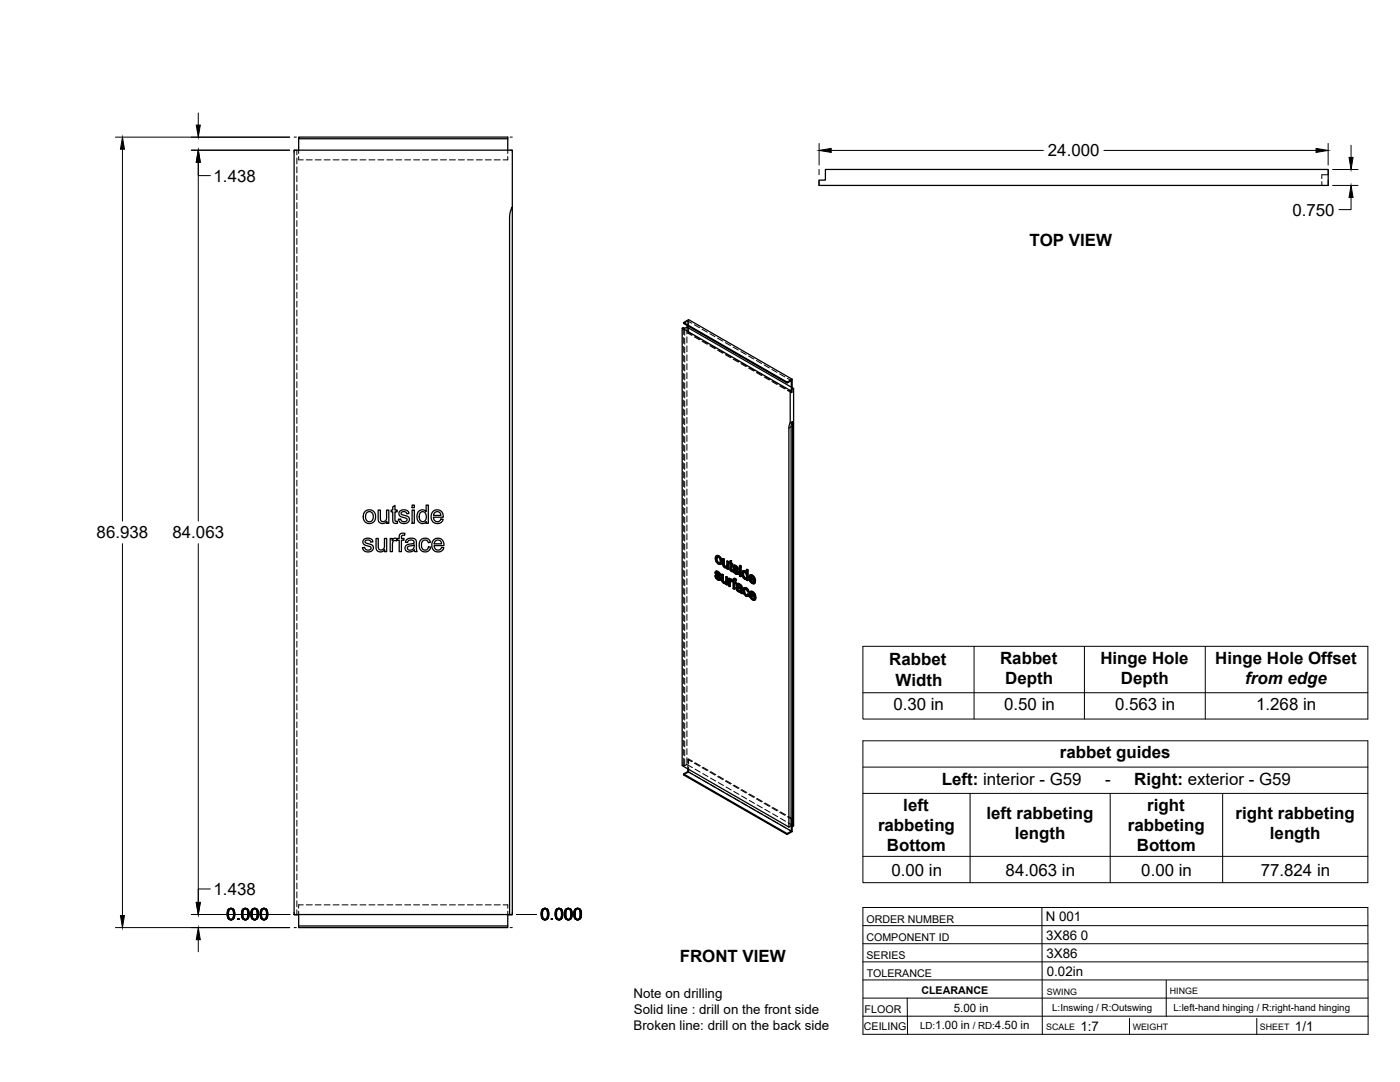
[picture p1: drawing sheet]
<svg xmlns="http://www.w3.org/2000/svg" width="559mm" height="432mm" viewBox="0 0 559 432" stroke-linecap="round" stroke-linejoin="round" font-family="sans-serif">
<!-- layer: Visible -->
<g fill="none" stroke="#000" stroke-width=".51">
<path d="M119.2 55.4v4.5M202.7 55.4h-83.5v-.7h83.5v5.2M329.5 67.6h200.6v6.4h-203.2v-2.1h2.6zM204.5 82.6v282.4h-1.1v-278.3l.4-2.5zM204.5 82.6v-22.7h-87.1v305.1h86M272.3 131l.4-.3 .6 .3 .9-.5 42.6 24.5v174.6l-.5 .3M272.8 128.7l2-1.1 41.4 23.7M274.5 130v.7M314.2 152.5l-41.4-23.8v.4l41.4 23.8M316.2 151.3l-2 1.2v.4l1.6-1v2.6M316.2 151.3v3.4M316.8 155l-1.4 .8"/>
<path d="M315.4 168.8v-13l-43.1-24.8v174.5l42.6 24.6M315.4 168.7l-.5 2.1v159.3M315.8 170.3v159.2l-.9 .6M316.3 168.2l-.5 2.1M316.3 168.2v161.7l-.5-.4M316.3 168.2l-.9 .6M145.1 215.4l.7-.5 1-.1a1.73 1.73 0 0 1 2 1.4l-.8 .2a1.1 1.1 0 0 0-1.2-1 1.1 1.1 0 0 0-1 1.1l1.1 .5a2.18 2.18 0 0 1 2.1 1.2 2.19 2.19 0 0 1-1.9 2.1 2.19 2.19 0 0 1-2.4-1.5l.9-.4a1.23 1.23 0 0 0 1.2 1.2 1.23 1.23 0 0 0 1.2-1.2l-.8-.4a2.63 2.63 0 0 1-2.3-1.3zM145.8 204a2.63 2.63 0 0 1 4.1 2.1 2.63 2.63 0 0 1-4 2.3 3.3 3.3 0 0 1-.1-4.4zM146.3 204.7l.8-.5a1.97 1.97 0 0 1 1.9 2 1.97 1.97 0 0 1-1.9 2l-.8-.5-.3-.8-.1-1.3zM150.1 214.9h.9v2.9a1.32 1.32 0 0 0 1.3 1.7 1.32 1.32 0 0 0 1.2-1.8v-2.8h.8v5.3h-.7v-.8a1.87 1.87 0 0 1-2.3 .8 1.87 1.87 0 0 1-1.2-2.1zM150.9 203.6h.9v2.9a1.32 1.32 0 0 0 1.3 1.7 1.32 1.32 0 0 0 1.2-1.8v-2.8h.9v5.2h-.8v-.8a1.87 1.87 0 0 1-2.2 .9 1.87 1.87 0 0 1-1.3-2.1zM155.7 214.9h.8v.8a1.27 1.27 0 0 1 2.1-.7l.7-.1v-.6a1.51 1.51 0 0 1 .7-1.4 1.51 1.51 0 0 1 1.6 0l-.1 .7a.81 .81 0 0 0-.9 0 .81 .81 0 0 0-.4 .8v.5h1v.7h-1v4.6h-.9v-4.6h-.7v-.4l-.3 .7-.3-.1a1.18 1.18 0 0 0-1.2 .4 1.18 1.18 0 0 0-.2 1.2v2.8h-.9z"/>
<path d="M156.8 202.3l.8-.6v1.9h.9v.7h-.9v3.3a.55 .55 0 0 0 .4 .5 .55 .55 0 0 0 .5-.1l.2 .8-.7 .1a1.16 1.16 0 0 1-1.2-1.6v-3h-.7v-.7h.7zM159.6 204l1.5-.5a1.73 1.73 0 0 1 2.1 1.4l-.9 .1a1.1 1.1 0 0 0-1.1-.9 1.1 1.1 0 0 0-1 1.1l1.1 .4a2.18 2.18 0 0 1 2.1 1.3 2.2 2.2 0 0 1-1.8 2 2.2 2.2 0 0 1-2.4-1.1l-.2-.6 .9-.1a1.21 1.21 0 0 0 1.3 1.2 1.21 1.21 0 0 0 1.1-1.3l-.7-.3a2.63 2.63 0 0 1-2.3-1.3l-.1-.7zM162.2 215.5l1.7-.7 1.2 .1 .8 .4 .6 4.9h-1l-.1-.7a2.02 2.02 0 0 1-2.2 .8 2.02 2.02 0 0 1-1.5-1.8l.8-1.1 1.8-.4a.78 .78 0 0 0 1-.7 .78 .78 0 0 0-1-.8 1.27 1.27 0 0 0-1.6 1l-.9-.1zM162.8 218.2l1.6-.4a.49 .49 0 0 1 .7-.3 .49 .49 0 0 1 .2 .7v.1a1.36 1.36 0 0 1-1.2 1.2 1.36 1.36 0 0 1-1.5-.9zM164.5 203.6h.9v5.2h-.9zM164.5 201.6h.9v1h-.9zM167.1 204.1a1.97 1.97 0 0 1 3 .1v-2.6h.9v7.2h-.9v-.6a2.16 2.16 0 0 1-2.6 .4 2.16 2.16 0 0 1-1.1-2.4zM167.7 204.7l.5-.4a2.03 2.03 0 0 1 2 1.3 2.03 2.03 0 0 1-.7 2.3l-.2 .2a1.99 1.99 0 0 1-1.9-1.1 1.99 1.99 0 0 1 .3-2.2zM168 215.4a2.22 2.22 0 0 1 3.8 1l-.9 .2a1.47 1.47 0 0 0-1.9-.9 1.47 1.47 0 0 0-.8 2l.2 .9 .6 .8a1.33 1.33 0 0 0 2-1.2l.9 .1-.4 1.1a2.41 2.41 0 0 1-3 .6 2.41 2.41 0 0 1-1.2-2.9zM172.8 204.2a2.45 2.45 0 0 1 2.9-.5 2.45 2.45 0 0 1 1.2 2.7h-3.9l.2 .9a1.48 1.48 0 0 0 1.4 .9 1.48 1.48 0 0 0 1.4-1.1l.9 .1-.3 .7a2.64 2.64 0 0 1-3.7 .5 2.64 2.64 0 0 1-.5-3.7zM173 215.5a2.45 2.45 0 0 1 3-.4 2.45 2.45 0 0 1 1.2 2.6h-3.9l.2 .9a1.48 1.48 0 0 0 1.4 .9 1.48 1.48 0 0 0 1.4-1l.9 .1a2.58 2.58 0 0 1-3.6 1.4 2.58 2.58 0 0 1-1-3.7zM173.5 204.6l.7-.4a1.43 1.43 0 0 1 1.8 1.5h-3z"/>
<path d="M173.8 215.9l.7-.4a1.43 1.43 0 0 1 1.8 1.5h-3zM285.3 229.8l.5 .2M285.7 228l.9 .1M285.8 230l.2-.2 .2 .6-.2 .2zM285.9 228.7l.4 .3M285.9 228.9l1.4 1.1M285.9 221.8h1.1zM285.9 221.8l-.4 .5v.9l.9 1.6a.95 .95 0 0 0 1.4 .2M285.9 227.9l-.3 .2M286 223.1l.2 .9M286 230.6l.5 .4h.5M286 228.1h.6l.5 .4"/>
<path d="M286 229.8h-.7l.4 1 1 .7h.7M286.1 229.2l1.5 1.2M286.1 228.5v.1M286.1 228.8l-.2-.2 .7 .2 .4 .7 .4 .2M286.2 224l.2-.1 .6 .6-.3 .2zM286.2 230.4l.5 .5M286.2 227.9l-.7 .3v.6l1.4 1.7v.6M286.3 222.3l-.1 .6M286.4 228.2l1.1 .8M286.4 223.9l-.2-1-.2 .2a.68 .68 0 0 1 .6-.9 .68 .68 0 0 1 .7 .8l.2 .9a.56 .56 0 0 1-.1 .7 .56 .56 0 0 1-.7 .1M286.5 231l.4 .1M286.7 221.9l.9 .9 .2-.1 .4 1.3"/>
<path d="M286.9 228.6l.4 .5 .2-.1-.1 .7-.1-.6M287 224.5l.3 .1M287 221.8l.8 .9M287 231.1h-.1M287.1 230.1l.3 .5 .2-.2 .1 .5M287.4 230.6l.1 .5 .2-.2-.1 .5M287.5 231.1l-.1 .4 .2-.1-.3 .2M287.6 222.8l.3 1.4 .3-.2-.2 .9M287.8 225.1l-.2 .1M287.9 224.2l-.1 .9M288 229.2l.7 .2v2.2M288.4 223l.7 .1v2.2"/>
<path d="M288.5 229.5v2.1l.4 .4M288.5 231.7l.2 .4 .5 .2M288.7 232.1l.9 .3-.2 .1M288.7 229.4l-.7-.2 .1 2.6 .8 1h.9M288.9 223.2v2.2l.2-.1 .2 .5M288.9 225.5l.2 .4 .5 .2M289 232.4l.4 .1M289.1 225.9l.9 .3-.2 .1M289.1 223.1l-.7-.1 .2 2.7 .7 .9 .9-.1v.5l.4 .2M289.4 226.2l.4 .1M289.7 230.2l.7 .1v3l-.3 .2v-3M289.8 232.8v.4l.3 .3"/>
<path d="M289.8 232.8l-.2 .1M290.1 224l.7 .1v3l-.2 .1v-3M290.2 226.6l-.2 .1M290.4 230.3l-.7-.1v1.9l-.3 .4M290.8 224.1l-.7-.1v1.9l-.3 .4M290.8 230.8l1.6 .7M291.2 231.1v.4l.8-.3M291.3 232l.2 2-.2 .1v-1.6M291.3 224.4l-.3 .1v.4l.3 .1 .1 2.4 .4 .6 .7 .1-.1-.5h-.4M291.3 223.9l.7-.2v1.1M291.4 230.9l-.6-.1v3l.5 .3M291.6 231.8v.1"/>
<path d="M291.7 231.1l-.3 .2M291.8 223.9v1l.6 .1M291.8 224.9l.6 .1-.2 .6v-.4M291.8 231.3l.4 .4M291.8 227.4l.4 .1M291.9 227.5l.5 .1M292 223.7l-.7 .2v.8l-.3-.2M292 225.4v1.8M292.1 232.1l-.7-.3 .1 .6M292.2 225.6l-.4-.3v1.9l.3 .2M292.2 227.7l.1 .5M292.2 231.6h.4v.3z"/>
<path d="M292.2 232.1l.4 .2v2.6l.5 .2M292.2 231.6v.5M292.2 231.8l-.1 .3M292.2 232.1h-.1M292.5 227.4l.4 .2M292.8 225.7h.9M292.9 230.9l1.1 .3M292.9 227.6l.2-.1 .2 .5-.2 .2zM293 226.3l.4 .4M293 226.5l1.4 1.1M293.1 232.1l.7 .2-.2 .5v-.4M293.1 225.5l-.4 .2"/>
<path d="M293.1 230.8l-.3 .2M293.1 228.2l.5 .4h.6M293.1 225.7h.6l.6 .4M293.1 227.5l-.6-.1 .3 .9 1.1 .9 .6-.1M293.2 226.8l1.5 1.2M293.2 226.1v.1M293.2 226.4l-.1-.2 .5 .1 .5 .8 .4 .2M293.3 232.6v2.4l-.2 .1v-2.6l.5 .3M293.3 231.5v.5M293.3 231.1l.7 .1-.3 .6v-.4M293.3 228l.5 .5M293.3 225.6l-.6 .1-.2 .6 1.5 1.8v.6"/>
<path d="M293.5 225.8l1.1 .8M293.6 230.9l-.9 .1-.1 .6M293.6 228.6l.4 .1M293.7 231.8l-.6-.3v.6l.7 .2M294 226.3l.6 .4-.1 .6-.1-.6M294 233l-.2 .4 .5 .3M294 233l.6-.2 .6 .2M294.1 234.2l.6-.1 .9 .4M294.1 228.7h-.1M294.2 235l.1 .4 .3-.1 .4 .3M294.2 227.8l.3 .4 .2-.2 .2 .6M294.3 234.8l.3 .5"/>
<path d="M294.3 234.1l-.3 .2M294.3 235.4l.4 .4h.7h-.7M294.4 234.7l-.1 .1M294.4 232.9l1.4 .5M294.4 234.7l1.2 .4-.1 .6-.3 .2M294.5 234.7l-.1 .2M294.5 228.2l.1 .5 .3-.1-.2 .4M294.6 233.4l-.3 .3a.81 .81 0 0 1 .9 0 .81 .81 0 0 1 .4 .9l-1.2-.3M294.6 234.1l-.8 .4 .1 .9 .9 .8h.8l.5 .7M294.6 228.7l-.1 .4 .2-.1-.3 .2M294.6 232.8l-.5 .2M295 233.2l1.1 .6"/>
<path d="M295.1 226.9l.7 .1zM295.1 225.7l.7 .1zM295.1 226.9v3l.5 .2M295.1 225.7v.6l.5 .2M295.5 233.6l.3 .4 .3-.2 .1 .5M295.8 227v3l-.2 .1v-3M295.8 225.8l-.2 .7v-.5M295.8 234l.4 .4v2M296 234.4v2.1l.2-.1 .2 .4-.3 .1-.1-.4M296.6 229.2l.2 1M296.6 227.8h.8l.5 .4M296.7 227.8l-.2 .1"/>
<path d="M296.8 228.4h.4l.6 .7v1.6M296.8 228.4l-.2 .8 .2-.2 .2 1M296.8 230.2l.2-.2 .5 .6-.2 .1zM296.8 228.4h.1M296.9 227.7l-.2 .1M296.9 228.3l-.1 .7M297 235.9l.2 1 .2-.1 .6 .5M297.1 234.6h.9l.7 .7M297.2 236.9l.5 .6 .6-.1M297.2 228l.7 .3M297.3 230.7h.5M297.3 234.5l-.4 .2"/>
<path d="M297.4 235.1l-.2 .7M297.4 227.8l-.4-.1a1.87 1.87 0 0 0-.1 3.2l.7 .4 .4-.2M297.5 230.6l.3 .1M297.7 234.8l.7 .6 .3-.1 .3 .9-.2 .1-.4-.9M297.9 227.3l.7 .1v4.2l-.2 .1v-4.1M298 234.6l-.5-.1a1.67 1.67 0 0 0-.4 2.8l.6 .6 .7 .1M298 231.1v.4l.4 .2M298 231.1l-.2 .1M298.4 237.1l.4 .3M298.6 227.4l-.7-.1v1.5l-.3-.5M298.8 236.3l-.5-.2-.3-.7a.52 .52 0 0 0-.8-.2 .52 .52 0 0 0 0 .8l.2 .8M298.8 237.4l.2-.1-.6 .7z"/>
<path d="M299 237.3l-.4-.3-.4 .6-.5-.1M299.3 229.6l1.1-.1 .8 .9M299.4 236.1h1.1l.8 .9M299.4 230.5l1.4 .9-.4-1.1a.51 .51 0 0 0-.6-.3 .51 .51 0 0 0-.4 .5l1.4 .6M299.5 237.1l1.5 .8-.5-1a.52 .52 0 0 0-.6-.4 .52 .52 0 0 0-.4 .6l.3-.2 1.1 .7M299.6 231.1l.2 .6M299.6 231.8l.6 .6h.5M299.7 230l-.1 .4M299.7 238.4l.6 .6 .6-.1M299.8 237.6l.2 .7M299.9 236.5l-.1 .4M300.1 229.7l.9 .8 .2-.1 .3 1.4"/>
<path d="M300.2 232.4l.4 .1M300.3 236.2l.8 .9 .2-.1 .4 1.3M300.3 239l.4 .1M300.4 229.5l-.7-.1-.7 .6 .1 1.5 .7 1.1a.94 .94 0 0 0 1 .4 .94 .94 0 0 0 .7-.6M300.5 236.1l-.9-.1-.5 .8 .1 1.2 .8 1.2a.95 .95 0 0 0 .9 .4 .95 .95 0 0 0 .8-.7M300.7 232.4l-.1 .1M300.8 239l-.1 .1M300.8 232.2l.5 .3M301 230.5l.3 1.4 .2-.1-.2 .1M301 238.7l.4 .4M301.1 237.1l.4 1.4 .2-.2-.2 .2M301.3 232l-1.9-1.1 .2 .9 .2-.1 .6 .6"/>
<path d="M301.5 238.6l-2-1.1 .2 .9 .3-.1 .5 .5M301.5 232.4l-.5 .5M301.5 232.4l-.4-.3-.5 .4M301.7 238.9l-.6 .6M301.7 238.9l-.5-.3-.5 .5M274.5 306.8v1.1l-1.7 1v.3l41.4 23.8v-.3l-41.4-23.8M274.5 307.9l41.3 23.8-1.6 1M315.8 329.6v2.1M316.2 329.8v2.1l-2 1.1M119.2 365v5.2h83.5v-.7h-83.5M202.7 365v4.5"/>
</g>
<!-- layer: Hidden -->
<g fill="none" stroke="#000" stroke-width=".4">
<path d="M118.5 59.9v1.9M119.2 59.9v1.4M202.7 59.9v1.4M118.5 63v2.4M118.5 66.6v2.4M118.5 70.2v2.3M118.5 73.7v2.4M118.5 77.3v2.4M119.2 62.5v1.3h1.9M122.2 63.8h2.4M125.8 63.8h2.4M129.4 63.8h2.4"/>
<path d="M132.9 63.8h2.4M136.5 63.8h2.4M140.1 63.8h2.4M143.7 63.8h2.3M147.3 63.8h2.3M150.8 63.8h2.4M154.4 63.8h2.4M158 63.8h2.3M161.5 63.8h2.4M165.1 63.8h2.4M168.7 63.8h2.4M172.3 63.8h2.3"/>
<path d="M175.8 63.8h2.4M179.4 63.8h2.4M183 63.8h2.4M186.5 63.8h2.4M190.1 63.8h2.4M193.7 63.8h2.4M197.3 63.8h2.3M202.7 62.5v1.3h-1.9M527.6 72.5v1.5M530.1 69.7h-2.5v1.6M118.5 80.9v2.4M118.5 84.5v2.3"/>
<path d="M118.5 88v2.4M118.5 91.6v2.4M118.5 95.2v2.4M118.5 98.7v2.4M118.5 102.3v2.4M118.5 105.9v2.4M118.5 109.5v2.3M118.5 113v2.4M118.5 116.6v2.4M118.5 120.2v2.4M118.5 123.7v2.4M118.5 127.3v2.4"/>
<path d="M118.5 130.9v2.4M118.5 134.5v2.3M118.5 138v2.4M272.7 130.7v2.8M272.7 134.7v2.3M272.7 138.2v2.4M273.3 131v2.8M273.3 135v2.4M273.3 138.5v2.4M274.2 130.5v2.8M274.2 134.5v2.3M274.2 138v2.4"/>
<path d="M274.5 128.1v1.9M274.5 130.7v2.2M274.5 128.1l-1.7 1M274.5 128.1l1.6 .9M274.8 132.7l-.3 .2 1.6 .9M274.8 127.6v2M274.8 130.7v2M274.8 132.7l1.6 .9M277.1 129.6l2.1 1.2M277.1 134.4l2.1 1.2M277.5 134.2l2 1.2M280.2 131.4l2.1 1.2"/>
<path d="M280.2 136.2l2.1 1.2M280.5 136l2.1 1.2M283.3 133.2l2.1 1.2M283.3 138l2.1 1.2M283.7 137.8l2 1.2M286.4 135l2.1 1.1M286.4 139.8l2.1 1.2M286.7 139.6l2.1 1.2M289.5 136.7l2.1 1.2M292.6 138.5l2.1 1.2M118.5 141.6v2.4M118.5 145.2v2.4"/>
<path d="M118.5 148.8v2.3M118.5 152.3v2.4M118.5 155.9v2.4M118.5 159.5v2.3M272.7 141.8v2.4M272.7 145.4v2.4M272.7 148.9v2.4M272.7 152.5v2.4M272.7 156.1v2.4M272.7 159.7v2.4M273.3 142.1v2.4M273.3 145.7v2.4"/>
<path d="M273.3 149.3v2.3M273.3 152.8v2.4M273.3 156.4v2.4M273.3 160v2.3M274.2 141.6v2.4M274.2 145.2v2.4M274.2 148.7v2.4M274.2 152.3v2.4M274.2 155.9v2.4M274.2 159.4v2.4M289.5 141.6l2.1 1.1M289.8 141.4l2.1 1.2"/>
<path d="M292.6 143.3l2.1 1.2M292.9 143.2l2.1 1.1M295.7 140.3l2.1 1.2M295.7 145.1l2.1 1.2M296 144.9l2.1 1.2M298.8 142.1l2.1 1.2M298.8 146.9l2.1 1.2M299.1 146.7l2.1 1.2M301.9 143.9l2.1 1.2M301.9 148.7l2.1 1.2M302.2 148.5l2.1 1.2M305 145.6l2.1 1.2"/>
<path d="M305 150.5l2.1 1.2M305.3 150.3l2.1 1.2M308.1 147.4l2.1 1.2M308.1 152.3l2.1 1.1M308.4 152.1l2.1 1.1M311.2 149.2l2.1 1.2M311.2 154l2.1 1.2M311.5 153.8l2.1 1.2M314.3 151l1.5 .9M314.3 155.8l1.5 .9M314.6 155.6l1.6 .9M315.8 154.5v2.2l.4-.2v-1.8"/>
<path d="M118.5 163v2.4M118.5 166.6v2.4M118.5 170.2v2.4M118.5 173.8v2.3M118.5 177.3v2.4M272.7 163.2v2.4M272.7 166.8v2.4M272.7 170.4v2.4M272.7 173.9v2.4M272.7 177.5v2.4M273.3 163.6v2.3M273.3 167.1v2.4"/>
<path d="M273.3 170.7v2.4M273.3 174.3v2.3M273.3 177.8v2.4M274.2 163v2.4M274.2 166.6v2.4M274.2 170.2v2.4M274.2 173.7v2.4M274.2 177.3v2.4M118.5 180.9v2.4M118.5 184.5v2.4M118.5 188v2.4M118.5 191.6v2.4"/>
<path d="M118.5 195.2v2.4M118.5 198.8v2.3M272.7 181.1v2.4M272.7 184.7v2.3M272.7 188.2v2.4M272.7 191.8v2.4M272.7 195.4v2.4M272.7 198.9v2.4M273.3 181.4v2.4M273.3 185v2.4M273.3 188.6v2.3M273.3 192.1v2.4"/>
<path d="M273.3 195.7v2.4M273.3 199.3v2.4M274.2 180.9v2.4M274.2 184.5v2.3M274.2 188v2.4M274.2 191.6v2.4M274.2 195.2v2.3M274.2 198.8v2.3M118.5 202.3v2.4M118.5 205.9v2.4M118.5 209.5v2.4M118.5 213v2.4"/>
<path d="M118.5 216.6v2.4M272.7 202.5v2.4M272.7 206.1v2.4M272.7 209.7v2.3M272.7 213.2v2.4M272.7 216.8v2.4M273.3 202.8v2.4M273.3 206.4v2.4M273.3 210v2.4M273.3 213.6v2.3M273.3 217.1v2.4M274.2 202.3v2.4"/>
<path d="M274.2 205.9v2.4M274.2 209.5v2.3M274.2 213v2.4M274.2 216.6v2.4M118.5 220.2v2.4M118.5 223.8v2.3M118.5 227.3v2.4M118.5 230.9v2.4M118.5 234.5v2.4M118.5 238v2.4M272.7 220.4v2.4M272.7 224v2.3"/>
<path d="M272.7 227.5v2.4M272.7 231.1v2.4M272.7 234.7v2.3M272.7 238.3v2.3M273.3 220.7v2.4M273.3 224.3v2.4M273.3 227.8v2.4M273.3 231.4v2.4M273.3 235v2.4M273.3 238.5v2.4M274.2 220.2v2.4M274.2 223.8v2.3"/>
<path d="M274.2 227.3v2.4M274.2 230.9v2.4M274.2 234.5v2.4M274.2 238v2.4M285.6 229.7l.3 .9-.2 .1M285.6 228.4l.1 .5-.2 .1M285.7 228.1l-.3 .4M285.7 222.7l.4 1.3-.3 .2M285.7 228.9l.3 .4-.2 .1M285.9 228l-.4 .2M285.9 230.6l.8 .7-.2 .1M286 229.3l1.1 1-.2 .2"/>
<path d="M286.1 224l.9 1-.3 .1M286.1 228.5h.5l-.2 .2M286.1 221.7l-.6 1.1M286.2 222.3l.8-.1-.3 .2M286.6 228.5l.4 .4-.2 .1M286.7 231.3l.5 .2-.2 .1M287 222.2l.5 .6-.2 .2M287 225l.6 .1-.2 .2M287 228.9l.2 .5-.2 .1M287.1 231h-.1M287.1 230.4v.5M287.1 231l-.1 .1"/>
<path d="M287.2 229.4l.4 .1M287.3 230.7l-.2 .3M287.5 231.4l-.3 .1M287.5 224.6h-.2M287.5 222.8l.2 1-.2 .1M287.7 223.8l-.4 .9M287.8 225.1h-.2M288.2 229.1l.1 2.4-.2 .1M288.3 231.5l.1 .4-.2 .2M288.4 231.9l.3 .4-.2 .2M288.7 222.9v2.3l-.2 .2M288.7 225.2l.1 .5-.2 .1"/>
<path d="M288.7 232.3l.4 .4-.2 .1M288.8 225.7l.3 .4-.2 .1M289.1 226.1l.5 .4-.3 .1M289.1 232.7h.9l-.2 .1M289.6 226.5l.8-.1-.2 .2M289.6 232.4h.1M289.7 232.4l-.2 .1M289.8 232.8h.1M289.9 232.2l-.3 .2M289.9 230.1v1.8l-.3 .4M290 232.7l-.2 .5M290 233.1l.4 .2"/>
<path d="M290 226.2h.1M290.2 226.1l-.3 .2M290.3 226l-.3 .2M290.3 223.8v1.9l-.3 .4M290.4 226.4l-.2 .6M290.4 226.9l.4 .2M291 230.7v3l-.2 .1M291 233.7l.5 .3M291.2 224.7l.3 .2-.2 .1M291.2 224.3l-.2 .6M291.3 224.4l.2 .1M291.4 231.3v.1"/>
<path d="M291.5 224.9l.1 2.4-.2 .1M291.5 223.8l-.2 .9M291.6 231.8l.4-.1-.2 .1M291.6 227.3l.2 .3-.2 .2M291.7 231.2l-.5 .3M291.8 225.3l.2-.1v.2M291.8 227.6l.4 .3-.2 .1M292 231.7l.3 .3M292 225.2l.4 .2M292.2 227.9l.3 .2M292.2 231.8l.2-.1-.1 .3M292.3 232l-.1 .1"/>
<path d="M292.4 231.5v.1M292.4 231.9l.4 .2-.2 .2M292.4 231.7l-.2 .4M292.4 231.5l-.2 .2M292.6 231.6l.2 .2M292.7 227.3l.3 .9-.2 .1M292.8 226l.1 .5-.3 .1M292.8 232.1v2.7l-.2 .1M292.8 225.7l-.3 .4M292.8 234.8l.5 .2M292.9 226.5l.2 .4-.2 .2M292.9 231l-.3 .9"/>
<path d="M293 225.6l-.4 .2M293 230.8l-.3 .3M293 228.2l.8 .7-.2 .1M293.1 232.5l.2-.1v.2M293.1 226.1h.1M293.1 231.5h.2M293.1 226.9l1.2 1.1-.3 .1M293.3 232.4l.5 .3M293.3 226l-.2 .2M293.3 226l.5 .1-.3 .2M293.3 231.4l.3 .1-.2 .1M293.6 231.5l.3 .1"/>
<path d="M293.8 226.1l.4 .4-.3 .1M293.8 228.9l.5 .2-.2 .1M294 234.6l.2 .8-.2 .1M294 233l.2-.1-.4 .5M294 234.3l-.2 .4M294 233.3l.5 .3M294.2 228.6h.1M294.2 226.5l.1 .5-.2 .1M294.2 234.1l-.4 .3M294.2 235.4l.7 .6-.3 .1M294.3 228.6l-.2 .1M294.3 228l-.1 .5"/>
<path d="M294.3 227l.4 .1M294.4 228.3l-.1 .3M294.5 233.4h.1M294.5 234.7h.1M294.5 234.7h-.1M294.6 234.6l-.3 .2M294.6 229l-.3 .1M294.7 234.6l1.1 .4-.2 .1M294.7 233.3l.4 .1-.2 .2M294.9 236l.4 .2-.2 .1M295.1 233.4l.6 .5-.3 .1M295.3 236.2l.5-.1-.2 .1"/>
<path d="M295.4 226.7v3l-.3 .2M295.4 225.6l-.3 .7M295.4 229.7l.4 .3M295.4 226.2l.4 .2M295.6 234.5h.2M295.6 235.7l-.2 .2M295.7 233.9l.1 .5-.2 .1M295.7 235.6l-.3 .2M295.8 235l-.3 .7M295.8 234.4l-.2 .3M295.8 236.1l-.1 .5M295.9 236.5l.5 .3"/>
<path d="M296.3 228.8l.2 .9-.3 .1M296.5 228l-.4 .9M296.5 229.7l.4 .8-.2 .1M296.7 227.8l-.5 .4M296.8 235.5l.3 1.4-.2 .1M296.9 230.5l.6 .5-.3 .1M296.9 234.8l-.4 .9M297 228.3h.5l-.3 .1M297 228.3l-.2 .1M297 228.3h-.1M297.1 236.9l.9 .9-.3 .1M297.1 234.5l-.4 .4"/>
<path d="M297.4 235.1l-.2 .1M297.4 235l.6 .1-.2 .1M297.5 231l.5 .1M297.5 228.3l.5 .6-.2 .1M297.9 228.3l.3 .4M298 237.8l.7 .1M298 235.1l.4 .3-.3 .2M298 228.9l.2 1-.2 .1M298.2 227.2v1.5l-.3 .1M298.2 231l-.2 .5M298.2 231.4l.4 .2M298.2 229.9l-.4 .8 .2-.1"/>
<path d="M298.4 235.4l.2 .6-.3 .1M298.4 237.4h-.1M298.6 236l.4 .2M298.6 237l-.4 .6M299.1 230.4l.4 1.4-.2 .1M299.3 237l.3 1.3-.2 .1M299.4 230.9l.2-.1v.3M299.5 231.8l.9 .9-.3 .1M299.5 229.4l-.6 1.1M299.5 237.5l.2-.2 .1 .3M299.6 230.8l1.9 1.1M299.6 238.3l.9 .9-.2 .2"/>
<path d="M299.6 236l-.6 1.1M299.7 230h-.1M299.7 237.3l2 1.2M299.8 229.9l.6 .1-.3 .1M299.9 236.5l-.1 .1M300 236.5h.5l-.2 .1M300.4 230l.5 .5-.2 .2M300.4 232.7l.7 .2-.2 .1M300.5 236.5l.5 .6-.2 .2M300.5 239.2l.8 .2-.3 .1M300.8 232.3l-.1 .1M300.8 231.1l.3 .1"/>
<path d="M300.9 232.3l-.3 .2M300.9 230.5l.2 .7-.3 .2M300.9 238.9h.1M300.9 238.9l-.1 .1M300.9 237.6l.3 .2M301 238.9l-.2 .1M301 237.1l.2 .7-.2 .1M301.1 232.1l-.3 .2M301.2 238.6l-.3 .3M301.2 232.8l-.1 .1M301.4 239.4h-.1M118.5 241.6v2.4"/>
<path d="M118.5 245.2v2.4M118.5 248.8v2.3M118.5 252.3v2.4M118.5 255.9v2.4M118.5 259.5v2.4M272.7 241.8v2.4M272.7 245.4v2.4M272.7 249v2.4M272.7 252.5v2.4M272.7 256.1v2.4M272.7 259.7v2.4M273.3 242.1v2.4"/>
<path d="M273.3 245.7v2.4M273.3 249.3v2.4M273.3 252.8v2.4M273.3 256.4v2.4M273.3 260v2.4M274.2 241.6v2.4M274.2 245.2v2.4M274.2 248.8v2.3M274.2 252.3v2.4M274.2 255.9v2.4M274.2 259.5v2.4M118.5 263.1v2.3"/>
<path d="M118.5 266.6v2.4M118.5 270.2v2.4M118.5 273.8v2.3M118.5 277.3v2.4M272.7 263.2v2.4M272.7 266.8v2.4M272.7 270.4v2.4M272.7 274v2.4M272.7 277.5v2.4M273.3 263.6v2.3M273.3 267.1v2.4M273.3 270.7v2.4"/>
<path d="M273.3 274.3v2.3M273.3 277.9v2.3M274.2 263v2.4M274.2 266.6v2.4M274.2 270.2v2.4M274.2 273.8v2.3M274.2 277.3v2.4M118.5 280.9v2.4M118.5 284.5v2.4M118.5 288.1v2.3M118.5 291.6v2.4M118.5 295.2v2.4"/>
<path d="M118.5 298.8v2.4M272.7 281.1v2.4M272.7 284.7v2.4M272.7 288.2v2.4M272.7 291.8v2.4M272.7 295.4v2.4M272.7 299v2.3M273.3 281.4v2.4M273.3 285v2.4M273.3 288.6v2.3M273.3 292.1v2.4M273.3 295.7v2.4"/>
<path d="M273.3 299.3v2.4M274.2 280.9v2.4M274.2 284.5v2.4M274.2 288.1v2.3M274.2 291.6v2.4M274.2 295.2v2.4M274.2 298.8v2.3M118.5 302.3v2.4M118.5 305.9v2.4M118.5 309.5v2.4M118.5 313.1v2.3M118.5 316.6v2.4"/>
<path d="M272.7 305.3l.6 .3M272.7 302.5v2.8M272.7 305.3l-.4 .2M273.3 302.9v2.7l.9-.5M274.2 302.3v2.8M274.2 305.1l2.2 1.2M274.5 304.4v-1.3l.3-.2v2M274.5 305.6v1.2M274.5 303.1l1.6 .9M274.8 308.1l-2 1.1M274.8 306.1v2M274.8 302.9l1.6 .9"/>
<path d="M274.8 308.1l1.6 .9M277.1 304.6l2.1 1.2M277.4 306.9l2.1 1.2M277.5 304.4l2 1.2M277.5 309.6l2 1.2M280.2 306.4l2.1 1.2M280.5 308.7l2.1 1.2M280.5 306.2l2.1 1.2M280.5 311.4l2.1 1.1M283.3 308.1l2.1 1.2M283.6 310.5l2.1 1.2M283.7 308l2 1.1"/>
<path d="M283.7 313.2l2 1.1M286.4 309.9l2.1 1.2M286.7 312.3l2.1 1.2M286.7 309.7l2.1 1.2M286.7 314.9l2.1 1.2M289.5 311.7l2.1 1.2M289.8 314.1l2 1.2M289.8 311.5l2.1 1.2M289.8 316.7l2.1 1.2M292.6 313.5l2.1 1.2M292.9 315.8l2.1 1.2M292.9 313.3l2.1 1.2"/>
<path d="M292.9 318.5l2.1 1.2M295.7 315.3l2.1 1.2M296 317.6l2 1.2M296 315.1l2.1 1.2M298.8 317.1l2.1 1.1M299.1 319.4l2 1.2M299.1 316.9l2.1 1.2M301.9 318.8l2.1 1.2M302.2 318.7l2.1 1.1M118.5 320.2v2.4M118.5 323.8v2.4M118.5 327.3v2.4"/>
<path d="M118.5 330.9v2.4M118.5 334.5v2.4M118.5 338.1v2.3M296 320.3l2.1 1.2M299.1 322.1l2.1 1.2M302.2 321.2l2 1.2M302.2 323.9l2.1 1.1M305 320.6l2.1 1.2M305.3 323l2 1.2M305.3 320.4l2.1 1.2M305.3 325.6l2.1 1.2M308.1 322.4l2.1 1.2"/>
<path d="M308.4 324.8l2 1.1M308.4 322.2l2.1 1.2M308.4 327.4l2.1 1.2M311.2 324.2l2.1 1.2M311.5 326.5l2 1.2M311.5 324l2.1 1.2M311.5 329.2l2.1 1.2M314.3 326l1.5 .9 .4-.2M314.6 328.3l2.2 1.3M314.6 325.8l1.6 .9M314.6 331l1.6 .9M315.8 326.9v2.7"/>
<path d="M316.2 326.7v3.1M118.5 341.6v2.4M118.5 345.2v2.4M118.5 348.8v2.4M118.5 352.4v2.3M118.5 355.9v2.4M118.5 359.5v2.4M118.5 363.1v1.9M119.2 363.6v1.4M121.1 361.1h-1.9v1.3M122.2 361.1h2.4M125.8 361.1h2.4"/>
<path d="M129.4 361.1h2.4M132.9 361.1h2.4M136.5 361.1h2.4M140.1 361.1h2.4M143.7 361.1h2.3M147.3 361.1h2.3M150.8 361.1h2.4M154.4 361.1h2.4M158 361.1h2.3M161.5 361.1h2.4M165.1 361.1h2.4M168.7 361.1h2.4"/>
<path d="M172.3 361.1h2.3M175.8 361.1h2.4M179.4 361.1h2.4M183 361.1h2.4M186.5 361.1h2.4M190.1 361.1h2.4M193.7 361.1h2.4M197.3 361.1h2.3M200.8 361.1h1.9v1.3M202.7 363.6v1.4"/>
</g>
<!-- layer: Reference -->
<g fill="none" stroke="#000" stroke-width=".4">
<path d="M117.4 54.7h.9M118.3 59.9h-.9v.9M203.6 59.9h.9v.9M203.6 54.7h.9M326.9 67.6v2.1M326.9 71.9v2.1M530.1 67.6v2.1M530.1 71.9v2.1M117.4 364.1v.9h.9M117.4 365h1.8zM117.4 370.2h.9M202.7 365h1.8z"/>
<path d="M203.6 370.2h.9M204.5 364.1v.9h-.9"/>
</g>
<!-- layer: Hidden Narrow -->
<path d="M286.7 230l-.2 .1M288.2 231l-.2 .1M288.7 224.7l-.3 .2M289.9 231.7l-.2 .1M290.3 225.4l-.2 .2M291.5 226.7l-.2 .1M292.8 231.4l-.2 .2M293.8 227.6l-.2 .1M295.1 234.7l-.3 .1M295.8 235.1l-.2 .2" fill="none" stroke="#000" stroke-width=".4"/>
<!-- layer: Visible Narrow -->
<path d="M315.8 170.3l-.9 .5M286.7 229.4l-.2 .1M288.7 231l-.2 .2M289.1 224.8l-.2 .1M292 226.9l-.2 .2M293.3 231.7l-.2 .1M293.8 227l-.2 .1M295 234.3l-.2 .1M296.2 234.8l-.2 .1M296.2 235.5l-.2 .1" fill="none" stroke="#000" stroke-width=".4"/>
<!-- layer: Titleblock -->
<path d="M344.4 362.2h201.6l.1 50.6h-201.7zM344.4 369.4h201.6M344.4 376.6h201.6M415.9 362.2l.1 50.6M344.4 383.9h201.6M344.4 391.1h201.6M344.4 398.3h201.6M362.1 398.3l.1 14.4M465.5 391.3v14.4M344.4 405.5h201.7M450.8 406.4v6.4M501.6 406.4v6.4" fill="none" stroke="#000" stroke-width=".4"/>
<!-- layer: Custom Tables -->
<path d="M344.4 257.9h201.6v29.1h-201.6zM388.8 257.9v29.1M432.8 257.9v29.1M481.1 257.9v29.1M344.4 276.5h201.6M344.4 295.6h201.6v56.7h-201.6zM344.4 306.1h201.6M344.4 316.6h201.6M387.2 316.6v35.7M443.1 316.6v35.7M488 316.6v35.7M344.4 341.8h201.6" fill="none" stroke="#000" stroke-width=".4"/>
<!-- layer: FD_Dimensions -->
<g fill="none" stroke="#000" stroke-width=".4">
<path d="M46.1 54.7h69.5M48.9 59.6v148.4M76.3 59.9h39.3M79.1 45.1v4.8M326.9 57.2v8.7M530.1 57.2v8.7M539.3 58v4.8M79.1 69.6v.5h4.9M79.1 64.8v143.2M331.8 60h84.7M440.6 60h84.7M531.9 67.6h10.2"/>
<path d="M531.9 74h10.2M539.3 78.8v4.9h-4.9M48.9 217v148.4M79.1 217v143.1M84 354.8h-4.9v.5M46.1 370.2h69.5M76.3 365h39.3M79.1 375v4.8M206.3 365h7.6"/>
</g>
<path d="M48.9 54.7l.8 4.9h-1.6zM78.3 49.9h1.6l-.8 4.8zM326.9 60l4.9-.8v1.6zM525.3 59.2l4.8 .8-4.8 .8zM79.1 59.9l.8 4.9h-1.6zM538.5 62.8h1.6l-.8 4.8zM539.3 74l.8 4.8h-1.6zM48.1 365.4h1.6l-.8 4.8zM78.3 360.1h1.6l-.8 4.9zM79.1 370.2l.8 4.8h-1.6z" fill="#000" stroke="#000" stroke-width=".4"/>
<g font-size="6.7">
<text x="418.3" y="62.4">24.000</text>
<text x="85.3" y="72.5">1.438</text>
<text x="515.9" y="86">0.750</text>
<text x="410.9" y="98.2">TOP VIEW</text>
<text x="38.6" y="214.8">86.938</text>
<text x="68.9" y="214.8">84.063</text>
<text x="355" y="265.6">Rabbet</text>
<text x="399.2" y="264.9">Rabbet</text>
<text x="439.2" y="264.9">Hinge Hole</text>
<text x="485.1" y="264.9">Hinge Hole Offset</text>
<text x="357.5" y="273.6">Width</text>
<text x="401.2" y="273">Depth</text>
<text x="447.4" y="273">Depth</text>
<text x="497.1" y="273">from edge</text>
<text x="356.6" y="283.3">0.30 in</text>
<text x="400.8" y="283.3">0.50 in</text>
<text x="445.1" y="283.3">0.563 in</text>
<text x="501.4" y="283.3">1.268 in</text>
<text x="423" y="302.6">rabbet guides</text>
<text x="375.9" y="313.1">Left: interior - G59</text>
<text x="441.1" y="313.1">-</text>
<text x="452.7" y="313.1">Right: exterior - G59</text>
<text x="360.6" y="323.6">left</text>
<text x="457.9" y="323.5">right</text>
<text x="393.8" y="326.9">left rabbeting</text>
<text x="493.2" y="326.9">right rabbeting</text>
<text x="350.5" y="331.6">rabbeting</text>
<text x="405" y="335">length</text>
<text x="450.2" y="331.6">rabbeting</text>
<text x="506.9" y="334.9">length</text>
<text x="354" y="339.7">Bottom</text>
<text x="453.7" y="339.6">Bottom</text>
<text x="355.8" y="349.4">0.00 in</text>
<text x="401.4" y="349.4">84.063 in</text>
<text x="455.5" y="349.4">0.00 in</text>
<text x="503.2" y="349.4">77.824 in</text>
<text x="85.3" y="357.1">1.438</text>
<text x="90.5" y="367.3">0.000</text>
<text x="215.7" y="367.3">0.000</text>
<text x="271.3" y="383.8">FRONT VIEW</text>
</g>
<g font-size="5.3">
<text x="417.4" y="367.6">N 001</text>
<text x="417.6" y="375.1">3X86 0</text>
<text x="417.7" y="382.2">3X86</text>
<text x="417.8" y="389.5">0.02in</text>
<text x="252.9" y="398.4">Note on drilling</text>
<text x="253" y="404.9">Solid line : drill on the front side</text>
<text x="252.9" y="411.2">Broken line: drill on the back side</text>
<text x="431.3" y="411.5">1:7</text>
<text x="516.9" y="411.5">1/1</text>
</g>
<g font-size="4.6">
<text x="380.7" y="403.7">5.00 in</text>
<text x="373.3" y="410.7">1.00 in</text>
<text x="397.1" y="410.7">4.50 in</text>
</g>
<g font-size="4.3">
<text x="345.8" y="368.4">ORDER NUMBER</text>
<text x="345.8" y="375.5">COMPONENT ID</text>
<text x="345.8" y="382.7">SERIES</text>
<text x="345.9" y="389.9">TOLERANCE</text>
<text x="367.7" y="396.7">CLEARANCE</text>
<text x="345.1" y="404.3">FLOOR</text>
<text x="344.8" y="411.1">CEILING</text>
</g>
<g font-size="3.9">
<text x="420" y="403.6">L:Inswing / R:Outswing</text>
<text x="468.4" y="403.6">L:left-hand hinging / R:right-hand hinging</text>
<text x="367.2" y="410.7">LD:</text>
<text x="388.2" y="410.7">/ RD:</text>
</g>
<g font-size="3.5">
<text x="417.9" y="397">SWING</text>
<text x="466.9" y="396.9">HINGE</text>
<text x="417.5" y="410.9">SCALE</text>
<text x="452.1" y="410.9">WEIGHT</text>
<text x="502.9" y="410.9">SHEET</text>
</g>
</svg>
